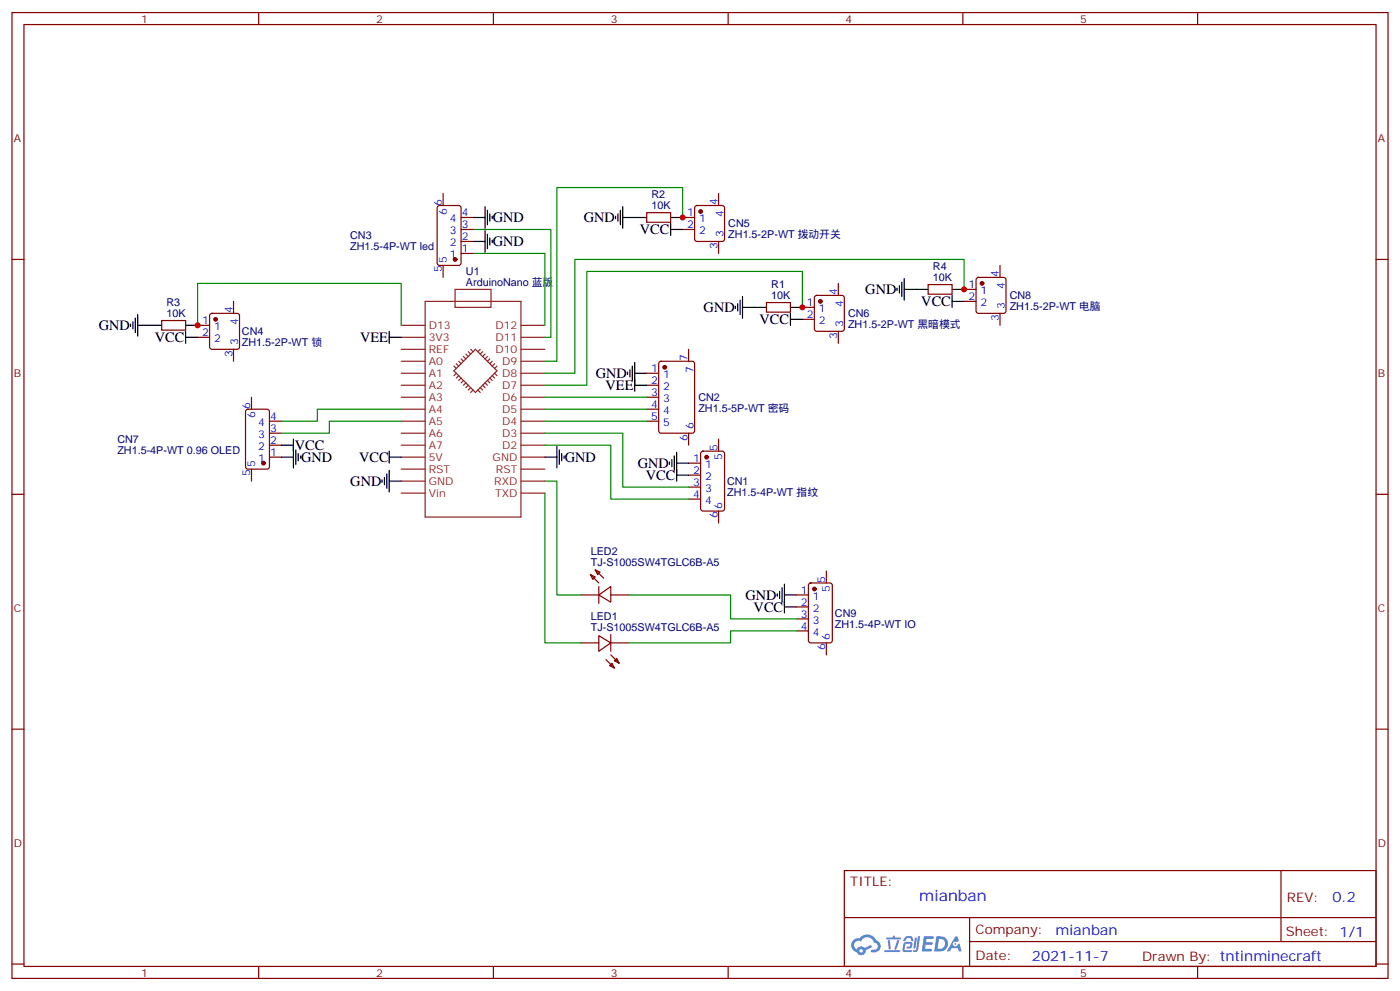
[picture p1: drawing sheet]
<svg xmlns="http://www.w3.org/2000/svg" width="412mm" height="292mm" viewBox="0 0 412 292" stroke-linecap="round" stroke-linejoin="round" font-family="sans-serif">
<g fill="none" stroke="#870000" stroke-width=".35">
<path d="M3.5 3.7h405.4v284.3h-405.4zM7.1 7.2h398.2v277.3h-398.2zM76.2 3.7v3.5M145.3 3.7v3.5M214.5 3.7v3.5M283.6 3.7v3.5M352.8 3.7v3.5M3.5 76.4h3.6M405.3 76.4h3.6M3.5 145.5h3.6M405.3 145.5h3.6M3.5 214.7h3.6"/>
<path d="M405.3 214.7h3.6M248.7 256.3h156.6v28.2h-156.6zM377.3 256.3v20.9M248.7 270.1h156.5M285.6 277.2h119.6M285.6 270.1v14.2M3.5 283.8h3.6M76.2 284.5v3.5M145.3 284.5v3.5M214.5 284.5v3.5M283.6 284.5v3.5M352.8 284.5v3.5"/>
<path d="M405.3 283.8h3.6"/>
</g>
<g fill="#5487ff">
<path d="M272.1 275.6h2.6l.3 .2-.1 .6h-2l-.1 1h1.6l.4 .4-.4 .3h-1.7l-.2 1.2 1.8 .1 .3 .3-.2 .4h-2.9z"/>
<path d="M281.4 275.7h.7l.4 1.3-.7 .3a.74 .74 0 0 0-1.1 .3 .74 .74 0 0 0 .5 1.1 .74 .74 0 0 0 .9-.7l.5-.3 .7 2.4h-.9l-.2-1h-1.9l-.5 1h-.9z"/>
<path d="M269.5 276.1h.6l-.4 2.9a.31 .31 0 0 1-.3 .3 .31 .31 0 0 1-.3-.3z"/>
<path d="M270.4 275.6h.6l-.5 4a.89 .89 0 0 1-.7 .7 .89 .89 0 0 1-.9-.3l1-.5z"/>
<path d="M266.8 275.8l.6-.2 1.2 .1 .5 1.3-.6 .1-.4-.9-1 .1a.95 .95 0 0 1-1 .8l-.1-.2z"/>
<path d="M266.4 277.5l1.8-.2a1.04 1.04 0 0 1 .6 1.1 1.04 1.04 0 0 1-.8 .9h-.7a.29 .29 0 0 1-.3-.4 .29 .29 0 0 1 .3-.2h.7l.2-.8h-1.4l-.4 1.7 1.9 .1a.29 .29 0 0 1 .3 .3 .29 .29 0 0 1-.3 .3h-2l-.4-.3 .2-2.1z"/>
<path d="M260.5 279.7h4.4a.3 .3 0 0 1 .3 .3 .3 .3 0 0 1-.3 .3h-4.3z"/>
<path d="M264.3 276.8h.6l-.5 1.6a1.02 1.02 0 0 1-.7 1.2l-.2-.3z"/>
<path d="M261.5 276.8h.6l.3 2.4-.3 .3-.3-.2z"/>
<path d="M261.1 276h1.9l.2-.5h.5l-.1 .5h1.5a.29 .29 0 0 1 .3 .3 .29 .29 0 0 1-.3 .3h-3.9z"/>
<path d="M275.8 275.6l-.6 4.5h1.4a2.27 2.27 0 0 0 2.7-2.3 2.27 2.27 0 0 0-2.7-2.2zM276.6 276.4a1.5 1.5 0 0 1 1.8 1.6 1.5 1.5 0 0 1-1.9 1.3h-.3z"/>
<path d="M251.4 276.8a2.09 2.09 0 0 0 1 3.5 1.37 1.37 0 0 0 1.5 .9 1.37 1.37 0 0 0 1.1-1.4l2-1-.5-.7-1.8 1a1.4 1.4 0 0 0-2.3 .4 1.32 1.32 0 0 1-.6-1.9 1.32 1.32 0 0 1 1.9-.4 2.02 2.02 0 0 1 2-1.3 2.02 2.02 0 0 1 1.8 1.6 1.09 1.09 0 0 1 1.1 1.4 1.09 1.09 0 0 1-1.6 .7 .41 .41 0 0 0-.5 .3 .41 .41 0 0 0 .4 .5 1.89 1.89 0 0 0 2.4-1.2 1.89 1.89 0 0 0-1.2-2.4 2.98 2.98 0 0 0-5-.6l-1 .1zM253.2 279.9a.52 .52 0 0 1 1 0 .52 .52 0 0 1-1 0z"/>
<circle cx="281.4" cy="277.9" r=".28"/>
</g>
<g fill="none" stroke="#8c2424" stroke-width=".35">
<path d="M118.2 99.3h7M118.2 95.8h7M125.2 88.7h28.3v63.5h-28.3zM134.1 85.2h10.5v5.3h-10.5zM153.5 99.3h7M153.5 95.8h7M118.2 102.8h7M118.2 106.4h7M118.2 109.9h7M118.2 113.4h7M118.2 116.9h7M133.7 109.2l6.4-6.4 6.3 6.4-6.3 6.3z"/>
<path d="M133.7 107.8l.7 .7M134.4 107.1l.7 .7M134.4 109.9l-.7 .7M135.1 106.4l.7 .7M135.1 110.6l-.7 .7M135.8 105.7l.7 .7M135.8 111.3l-.7 .7M136.5 105l.7 .7M136.5 112l-.7 .7M137.2 104.2l.7 .8M137.2 112.7l-.7 .7M137.9 103.5l.7 .7"/>
<path d="M137.9 113.4l-.7 .7M138.6 102.8l.7 .7M138.6 114.1l-.7 .7M139.3 114.8l-.7 .7M140.8 114.8l.7 .7M141.5 114.1l.7 .7M141.5 102.8l-.7 .7M142.2 113.4l.7 .7M142.2 103.5l-.7 .7M142.9 112.7l.7 .7M142.9 104.2l-.7 .8M143.6 112l.7 .7"/>
<path d="M143.6 105l-.7 .7M144.3 111.3l.7 .7M144.3 105.7l-.7 .7M145 110.6l.7 .7M145 106.4l-.7 .7M145.7 107.1l-.7 .7M145.7 109.9l.7 .7M146.4 107.8l-.7 .7M153.5 102.8h7M153.5 106.4h7M153.5 109.9h7M153.5 113.4h7"/>
<path d="M153.5 116.9h7M118.2 120.5h7M118.2 124h7M118.2 127.5h7M118.2 131.1h7M118.2 134.6h7M118.2 138.1h7M153.5 120.5h7M153.5 124h7M153.5 127.5h7M153.5 131.1h7M153.5 134.6h7"/>
<path d="M153.5 138.1h7M118.2 141.6h7M118.2 145.2h7M153.5 141.6h7M153.5 145.2h7"/>
</g>
<g fill="none" stroke="#000" stroke-width=".35">
<path d="M139.3 64h3.6M139.3 71.1h3.6M142.9 60.9v6.3M142.9 67.9v6.4M143.6 61.9v4.2M143.6 69v4.2M144.3 63v2.1M144.3 70v2.1M145 63.7v.7M145 70.7v.7M181.3 63.7v.7M182 63v2.1"/>
<path d="M182.7 61.9v4.2M183.4 64h7.1M183.4 60.9v6.3M197.6 64h3.5M197.6 67.6h3.5M197.6 65.8v3.5M38.5 95.4v.7M39.2 94.7v2.1M39.9 93.7v4.2M40.6 95.8h7M40.6 92.6v6.4M54.7 95.8h3.5"/>
<path d="M54.7 99.3h3.5M54.7 97.5v3.6M114.7 97.5v3.6M114.7 99.3h3.5M216.6 90.1v.7M217.3 89.4v2.1M218 88.4v4.2M218.7 90.5h7.1M218.7 87.3v6.4M232.8 90.5h3.6M232.8 94h3.6M232.8 92.3v3.5"/>
<path d="M264.2 84.8v.7M264.9 84.1v2.2M265.6 83.1v4.2M266.3 85.2h7.1M266.3 82v6.4M280.5 88.7h3.5M280.5 87v3.5M280.5 85.2h3.5M184.9 109.5v.7M185.6 108.8v2.1M186.3 107.8v4.2M187 109.9h3.5"/>
<path d="M187 106.7v8.5M187 113.4h3.5M82.9 134.6h3.5M82.9 131.1h3.5M86.4 129.3v8.5M87.1 132.5v4.2M87.8 133.5v2.1M88.5 134.2v.7M113.9 139.5v4.3M114.7 132.8v3.5M114.7 138.5v6.3M114.7 134.6h3.5"/>
<path d="M160.5 134.6h3.5M164 131.4v6.4M164.7 132.5v4.2M165.5 133.5v2.1M166.2 134.2v.7M197.2 136v.7M197.9 135.3v2.1M198.6 134.2v4.3M199.3 136.3h3.5M199.3 133.2v8.4M199.3 139.9h3.5M112.5 141.3v.7"/>
<path d="M113.2 140.6v2.1M114.7 141.6h3.5M229 174.8v.7M229.7 174.1v2.1M230.4 173v4.3M231.1 175.2h3.5M231.1 172v8.4M231.1 178.7h3.5"/>
</g>
<g fill="none" stroke="#870000" stroke-width=".35">
<path d="M130.5 57v3.5M211.7 57v3.5M129 60.7l.5-.2h5.6l.7 .4v16.5l-.4 .7h-5.9l-.7-.4v-16.5zM130.5 78.1v3.6M135.8 67.6h3.5M135.8 64h3.5M135.8 74.6h3.5M135.8 71.1h3.5M190.5 62.6h7.1v2.8h-7.1zM201.1 67.6h3.5M201.1 64h3.5M204.8 60.7l.5-.2h7.4l.5 .2 .2 .5v9.2l-.2 .5-.5 .2h-7.4l-.5-.2-.2-.5v-9.2z"/>
<path d="M211.7 71.1v3.5M294.6 78.1v3.6M47.6 94.4h7.1v2.8h-7.1zM58.2 99.3h3.5M58.2 95.8h3.5M62 92.5l.4-.2h7.4l.5 .2 .3 .5v9.1l-.3 .5-.5 .2h-7.4l-.5-.2-.2-.5v-9.1zM68.8 88.7v3.6M225.8 89.1h7v2.8h-7zM236.4 94h3.5M236.4 90.5h3.5M240.1 87.2l.5-.2h7.4l.5 .2 .2 .5v9.1l-.2 .5-.5 .2h-7.4l-.5-.2-.2-.5v-9.1zM246.9 83.4v3.6"/>
<path d="M246.9 97.5v3.6M273.4 83.8h7.1v2.8h-7.1zM284 88.7h3.5M284 85.2h3.5M287.7 81.9l.5-.2h7.4l.5 .2 .2 .5v9.1l-.2 .5-.5 .3h-7.4l-.5-.3-.2-.5v-9.1zM294.6 92.3v3.5M68.8 102.8v3.6M74.1 116.9v3.6M190.5 109.9h3.5M190.5 113.4h3.5M190.5 116.9h3.5M194.3 106.6l.4-.2h9.2l.7 .4v20l-.5 .7h-9.4l-.6-.4-.1-20z"/>
<path d="M202.8 102.8v3.6M72.6 120.7l.4-.2h5.7l.6 .4 .1 16.5-.5 .7h-5.9l-.6-.4-.1-16.5zM74.1 138.1v3.5M79.4 124h3.5M79.4 134.6h3.5M79.4 131.1h3.5M79.4 127.5h3.5M190.5 120.5h3.5M190.5 124h3.5M202.8 136.3h3.6M202.8 139.9h3.6M202.8 127.5v3.6"/>
<path d="M206.6 133l.5-.2h5.6l.7 .5v16.5l-.4 .6-5.9 .1-.7-.5v-16.5zM211.7 129.3v3.5M202.8 143.4h3.6M202.8 146.9h3.6M211.7 150.5v3.5M171.1 175.2h5.3M173.9 169.2l1.4 .7-.7 .7zM173.9 169.2l2.5 2.4M175.3 167.7l1.4 .8-.7 .7zM175.3 167.7l2.5 2.5M176.4 175.2l3.5-2.5v4.6zM176.4 172.7v4.9"/>
<path d="M179.9 175.2h5.3M234.6 175.2h3.5M234.6 178.7h3.5M238.4 171.8l.4-.2h5.7l.6 .5 .1 16.5-.5 .6-5.9 .1-.6-.5-.1-16.5zM243.4 168.1v3.5M171.1 189.3h5.3M176.4 187.1l3.5 2.2-3.5 2.4zM178.5 194.2l2.5 2.5M179.6 196l.7-.7 .7 1.4zM179.9 192.8l2.5 2.5M179.9 189.3h5.3M179.9 186.8v4.9"/>
<path d="M181 194.6l.7-.7 .7 1.4zM234.6 182.2h3.5M234.6 185.7h3.5M243.4 189.3v3.5"/>
</g>
<g fill="#870000" stroke="#870000" stroke-width=".35">
<circle cx="208.1" cy="134.6" r=".53"/>
<circle cx="195.8" cy="108.1" r=".53"/>
<circle cx="63.5" cy="94" r=".53"/>
<circle cx="206.4" cy="62.3" r=".53"/>
<circle cx="241.7" cy="88.7" r=".53"/>
<circle cx="77.6" cy="136.3" r=".53"/>
<circle cx="289.3" cy="83.4" r=".53"/>
<circle cx="239.9" cy="173.4" r=".53"/>
<circle cx="134.1" cy="76.4" r=".53"/>
</g>
<g fill="none" stroke="#008700" stroke-width=".35">
<path d="M139.3 74.6h21.2v21.2M139.3 67.6h23v31.7h-1.8M201.1 64v-8.8h-37.1v51.2h-3.5M58.2 95.8v-12.4h60v12.4M236.4 90.5v-10.6h-63.5v33.5h-12.4M284 85.2v-8.8h-114.7v33.5h-8.8M160.5 116.9h30M118.2 120.5h-24.7v3.5h-10.6M118.2 124h-21.2v3.5h-14.1M160.5 131.1h19.4v15.8h22.9M160.5 127.5h22.9v15.9h19.4M160.5 124h30"/>
<path d="M160.5 120.5h30M160.5 141.6h3.5v33.6h7.1M160.5 145.2v44.1h10.6M185.2 175.2h30v7h19.4M234.6 185.7h-19.4v3.6h-30"/>
</g>
<g fill="#c00">
<circle cx="58.2" cy="95.8" r=".88"/>
<circle cx="236.4" cy="90.5" r=".88"/>
<circle cx="201.1" cy="64" r=".88"/>
<circle cx="284" cy="85.2" r=".88"/>
</g>
<text font-size="4.6" fill="#00f" x="270.8" y="265.3">mianban</text>
<g font-size="4.2">
<text x="145.2" y="65.4">GND</text>
<text x="172" y="65.4">GND</text>
<text x="188.5" y="68.9">VCC</text>
<text x="145.2" y="72.5">GND</text>
<text x="254.9" y="86.6">GND</text>
<text x="207.3" y="91.9">GND</text>
<text x="223.8" y="95.4">VCC</text>
<text x="271.4" y="90.1">VCC</text>
<text x="29.1" y="97.2">GND</text>
<text x="45.6" y="100.7">VCC</text>
<text x="106.1" y="100.7">VEE</text>
<text x="175.5" y="111.3">GND</text>
<text x="178.4" y="114.8">VEE</text>
<text x="86.9" y="132.4">VCC</text>
<text x="88.7" y="136">GND</text>
<text x="105.8" y="136">VCC</text>
<text x="166.3" y="136">GND</text>
<text x="187.9" y="137.7">GND</text>
<text x="103.2" y="143.1">GND</text>
<text x="190.2" y="141.3">VCC</text>
<text x="219.6" y="176.5">GND</text>
<text x="222" y="180.1">VCC</text>
</g>
<g font-size="4.2" fill="#00f">
<text x="392.5" y="265.6">0.2</text>
<text x="310.9" y="275.1">mianban</text>
<text x="304" y="282.9">2021-11-7</text>
</g>
<g font-size="3.9" fill="#800">
<text x="250.5" y="260.9">TITLE:</text>
<text x="379.1" y="265.6">REV:</text>
<text x="287.4" y="275.1">Company:</text>
<text x="378.7" y="275.7">Sheet: 1/1</text>
<text x="287.4" y="282.8">Date:</text>
<text x="336.4" y="282.8">Drawn By: tntinminecraft</text>
</g>
<g font-size="3.2" fill="#800">
<text x="41.6" y="6.7">1</text>
<text x="110.8" y="6.7">2</text>
<text x="179.9" y="6.7">3</text>
<text x="249.1" y="6.7">4</text>
<text x="318.2" y="6.7">5</text>
<text x="4.1" y="41.8">A</text>
<text x="405.9" y="41.8">A</text>
<text x="4.1" y="110.9">B</text>
<text x="405.9" y="110.9">B</text>
<text x="4.1" y="180.1">C</text>
<text x="405.9" y="180.1">C</text>
<text x="4.1" y="249.2">D</text>
<text x="405.9" y="249.2">D</text>
<text x="41.6" y="287.5">1</text>
<text x="110.8" y="287.5">2</text>
<text x="179.9" y="287.5">3</text>
<text x="249.1" y="287.5">4</text>
<text x="318.2" y="287.5">5</text>
</g>
<g font-size="3.2" fill="#000080">
<text x="191.9" y="58.3">R2</text>
<text x="191.9" y="61.6">10K</text>
<text x="103.2" y="70.5">CN3</text>
<text x="214.5" y="70.1">ZH1.5-2P-WT 拨动开关</text>
<text x="214.5" y="66.9">CN5</text>
<text x="103.2" y="73.6">ZH1.5-4P-WT led</text>
<text x="137.2" y="81">U1</text>
<text x="274.8" y="82.7">10K</text>
<text x="274.8" y="79.5">R4</text>
<text x="137.2" y="84.1">ArduinoNano 蓝版</text>
<text x="227.2" y="88">10K</text>
<text x="227.2" y="84.8">R1</text>
<text x="297.4" y="88.1">CN8</text>
<text x="49" y="93.3">10K</text>
<text x="49.1" y="90.1">R3</text>
<text x="249.8" y="93.4">CN6</text>
<text x="297.4" y="91.3">ZH1.5-2P-WT 电脑</text>
<text x="71.3" y="101.9">ZH1.5-2P-WT 锁</text>
<text x="71.3" y="98.7">CN4</text>
<text x="249.8" y="96.6">ZH1.5-2P-WT 黑暗模式</text>
<text x="205.7" y="118.1">CN2</text>
<text x="205.7" y="121.3">ZH1.5-5P-WT 密码</text>
<text x="34.6" y="130.4">CN7</text>
<text x="34.6" y="133.7">ZH1.5-4P-WT 0.96 OLED</text>
<text x="214.2" y="142.8">CN1</text>
<text x="214.2" y="146">ZH1.5-4P-WT 指纹</text>
<text x="174" y="166.7">TJ-S1005SW4TGLC6B-A5</text>
<text x="174" y="163.4">LED2</text>
<text x="174" y="185.7">TJ-S1005SW4TGLC6B-A5</text>
<text x="174" y="182.5">LED1</text>
<text x="245.9" y="184.8">ZH1.5-4P-WT IO</text>
<text x="245.9" y="181.6">CN9</text>
</g>
<g font-size="3.2" fill="#00f">
<text x="130.2" y="60.5" transform="rotate(-90 130.2 60.5)">6</text>
<text x="131.6" y="63.2" transform="rotate(-90 131.6 63.2)">6</text>
<text x="132.5" y="65.4">4</text>
<text x="136" y="63.7">4</text>
<text x="202.4" y="63.7">1</text>
<text x="205.9" y="65.4">1</text>
<text x="211.3" y="60.3" transform="rotate(-90 211.3 60.3)">4</text>
<text x="213.1" y="63.8" transform="rotate(-90 213.1 63.8)">4</text>
<text x="132.5" y="69">3</text>
<text x="136" y="70.7">2</text>
<text x="136" y="67.2">3</text>
<text x="202.4" y="67.2">2</text>
<text x="205.9" y="69">2</text>
<text x="213.1" y="69.8" transform="rotate(-90 213.1 69.8)">3</text>
<text x="131.6" y="77.4" transform="rotate(-90 131.6 77.4)">5</text>
<text x="132.5" y="76">1</text>
<text x="132.5" y="72.5">2</text>
<text x="136" y="74.3">1</text>
<text x="211.3" y="73.3" transform="rotate(-90 211.3 73.3)">3</text>
<text x="130.2" y="80.2" transform="rotate(-90 130.2 80.2)">5</text>
<text x="294.2" y="81.5" transform="rotate(-90 294.2 81.5)">4</text>
<text x="246.6" y="86.8" transform="rotate(-90 246.6 86.8)">4</text>
<text x="285.3" y="88.4">2</text>
<text x="285.3" y="84.8">1</text>
<text x="288.8" y="86.6">1</text>
<text x="296" y="85" transform="rotate(-90 296 85)">4</text>
<text x="59.5" y="95.4">1</text>
<text x="68.4" y="92.1" transform="rotate(-90 68.4 92.1)">4</text>
<text x="70.2" y="95.6" transform="rotate(-90 70.2 95.6)">4</text>
<text x="237.7" y="93.7">2</text>
<text x="237.7" y="90.1">1</text>
<text x="241.2" y="95.4">2</text>
<text x="241.2" y="91.9">1</text>
<text x="248.4" y="90.3" transform="rotate(-90 248.4 90.3)">4</text>
<text x="288.8" y="90.1">2</text>
<text x="294.2" y="94.4" transform="rotate(-90 294.2 94.4)">3</text>
<text x="296" y="90.9" transform="rotate(-90 296 90.9)">3</text>
<text x="59.5" y="99">2</text>
<text x="63" y="100.7">2</text>
<text x="63" y="97.2">1</text>
<text x="70.2" y="101.5" transform="rotate(-90 70.2 101.5)">3</text>
<text x="246.6" y="99.7" transform="rotate(-90 246.6 99.7)">3</text>
<text x="248.4" y="96.2" transform="rotate(-90 248.4 96.2)">3</text>
<text x="68.4" y="105" transform="rotate(-90 68.4 105)">3</text>
<text x="202.5" y="106.2" transform="rotate(-90 202.5 106.2)">7</text>
<text x="191.8" y="109.5">1</text>
<text x="191.8" y="113.1">2</text>
<text x="195.3" y="111.3">1</text>
<text x="204.3" y="109.7" transform="rotate(-90 204.3 109.7)">7</text>
<text x="191.8" y="116.6">3</text>
<text x="195.3" y="114.8">2</text>
<text x="195.3" y="118.4">3</text>
<text x="73.7" y="120.5" transform="rotate(-90 73.7 120.5)">6</text>
<text x="75.1" y="123.2" transform="rotate(-90 75.1 123.2)">6</text>
<text x="76.1" y="125.4">4</text>
<text x="79.6" y="123.6">4</text>
<text x="191.8" y="120.1">4</text>
<text x="191.8" y="123.6">5</text>
<text x="195.3" y="121.9">4</text>
<text x="195.3" y="125.4">5</text>
<text x="76.1" y="128.9">3</text>
<text x="79.6" y="130.7">2</text>
<text x="79.6" y="127.2">3</text>
<text x="202.5" y="129.7" transform="rotate(-90 202.5 129.7)">6</text>
<text x="204.3" y="126.2" transform="rotate(-90 204.3 126.2)">6</text>
<text x="75.1" y="137.4" transform="rotate(-90 75.1 137.4)">5</text>
<text x="76.1" y="136">1</text>
<text x="76.1" y="132.5">2</text>
<text x="79.6" y="134.2">1</text>
<text x="204.2" y="136">1</text>
<text x="207.7" y="137.8">1</text>
<text x="211.3" y="132.8" transform="rotate(-90 211.3 132.8)">5</text>
<text x="212.7" y="135.5" transform="rotate(-90 212.7 135.5)">5</text>
<text x="73.7" y="140.1" transform="rotate(-90 73.7 140.1)">5</text>
<text x="204.2" y="139.5">2</text>
<text x="204.2" y="143.1">3</text>
<text x="207.7" y="141.3">2</text>
<text x="204.2" y="146.6">4</text>
<text x="207.7" y="144.8">3</text>
<text x="207.7" y="148.3">4</text>
<text x="212.7" y="149.8" transform="rotate(-90 212.7 149.8)">6</text>
<text x="211.3" y="152.5" transform="rotate(-90 211.3 152.5)">6</text>
<text x="243.1" y="171.6" transform="rotate(-90 243.1 171.6)">5</text>
<text x="235.9" y="174.8">1</text>
<text x="235.9" y="178.3">2</text>
<text x="239.4" y="176.6">1</text>
<text x="244.5" y="174.3" transform="rotate(-90 244.5 174.3)">5</text>
<text x="235.9" y="181.9">3</text>
<text x="235.9" y="185.4">4</text>
<text x="239.4" y="180.1">2</text>
<text x="239.4" y="183.6">3</text>
<text x="239.4" y="187.1">4</text>
<text x="243.1" y="191.3" transform="rotate(-90 243.1 191.3)">6</text>
<text x="244.5" y="188.6" transform="rotate(-90 244.5 188.6)">6</text>
</g>
<g font-size="3.2" fill="#8d2323">
<text x="126.3" y="100.4">3V3</text>
<text x="126.3" y="96.8">D13</text>
<text x="145.9" y="100.4">D11</text>
<text x="145.9" y="96.8">D12</text>
<text x="126.3" y="107.4">A0</text>
<text x="126.3" y="103.9">REF</text>
<text x="145.9" y="103.9">D10</text>
<text x="147.9" y="107.4">D9</text>
<text x="126.3" y="110.9">A1</text>
<text x="147.9" y="110.9">D8</text>
<text x="126.3" y="118">A3</text>
<text x="126.3" y="114.5">A2</text>
<text x="147.9" y="114.5">D7</text>
<text x="147.9" y="118">D6</text>
<text x="126.3" y="125.1">A5</text>
<text x="126.3" y="121.5">A4</text>
<text x="147.9" y="121.5">D5</text>
<text x="147.9" y="125.1">D4</text>
<text x="126.3" y="128.6">A6</text>
<text x="147.9" y="128.6">D3</text>
<text x="126.3" y="135.6">5V</text>
<text x="126.3" y="132.1">A7</text>
<text x="145.1" y="135.6">GND</text>
<text x="147.9" y="132.1">D2</text>
<text x="126.3" y="142.7">GND</text>
<text x="126.3" y="139.2">RST</text>
<text x="145.6" y="142.7">RXD</text>
<text x="146.1" y="139.2">RST</text>
<text x="126.3" y="146.2">Vin</text>
<text x="145.8" y="146.2">TXD</text>
</g>
</svg>
